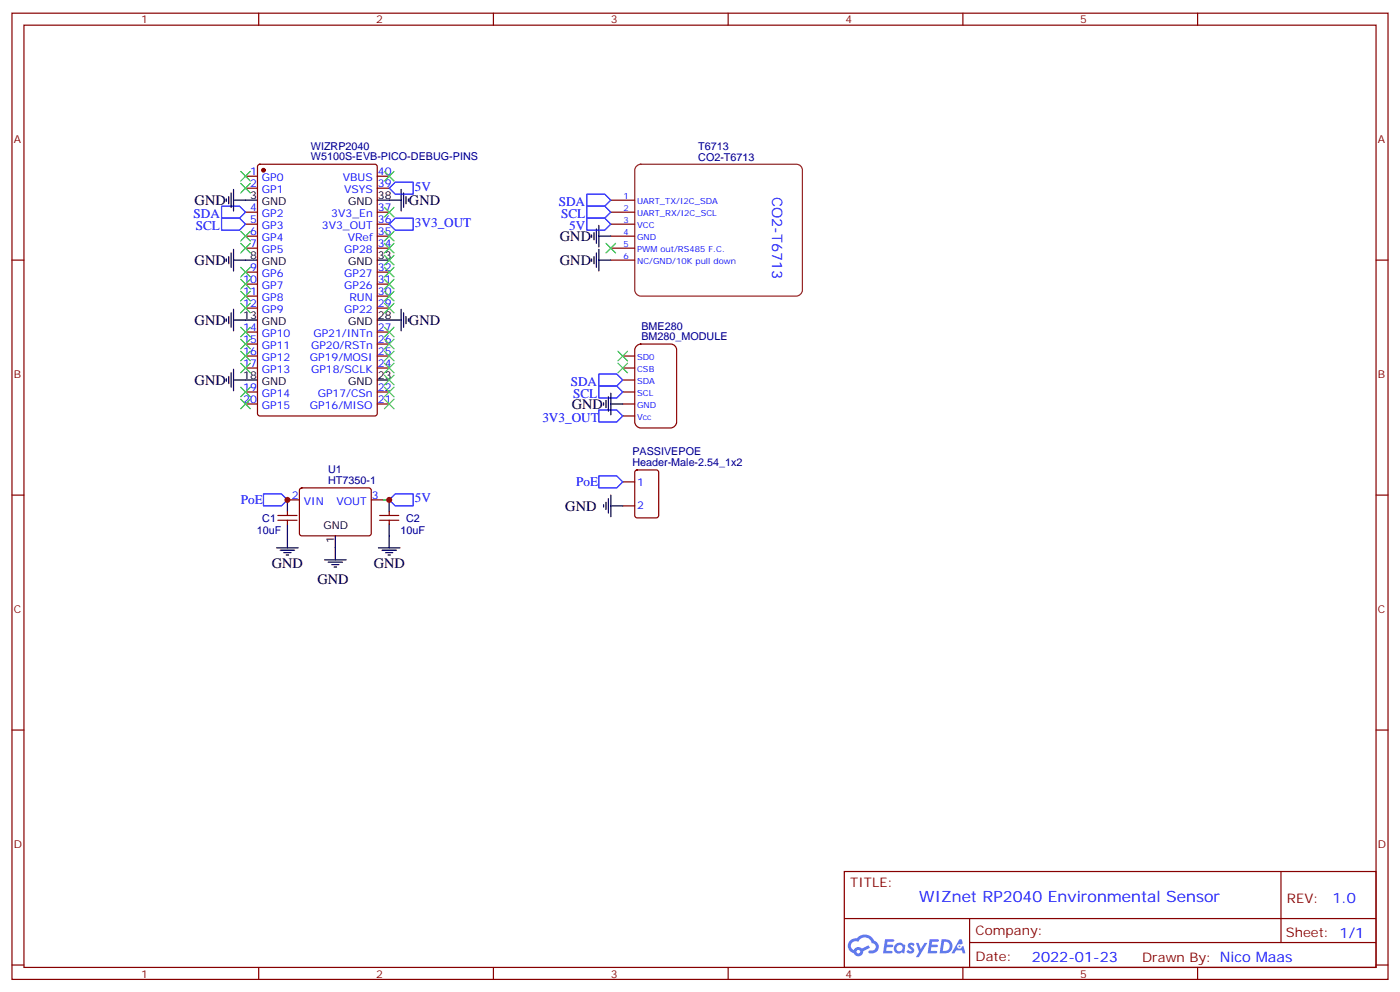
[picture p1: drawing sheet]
<svg xmlns="http://www.w3.org/2000/svg" width="412mm" height="292mm" viewBox="0 0 412 292" stroke-linecap="round" stroke-linejoin="round" font-family="sans-serif">
<g fill="none" stroke="#870000" stroke-width=".35">
<path d="M3.5 3.9h405.4v284.3h-405.4zM7.1 7.4h398.2v277.3h-398.2zM76.2 3.9v3.5M145.3 3.9v3.5M214.5 3.9v3.5M283.6 3.9v3.5M352.8 3.9v3.5M3.5 76.6h3.6M405.3 76.6h3.6M3.5 145.7h3.6M405.3 145.7h3.6M3.5 214.8h3.6"/>
<path d="M405.3 214.8h3.6M248.7 256.5h156.6v28.2h-156.6zM377.3 256.5v20.9M248.7 270.3h156.5M285.6 277.4h119.6M285.6 270.3v14.1M3.5 284h3.6M76.2 284.7v3.5M145.3 284.7v3.5M214.5 284.7v3.5M283.6 284.7v3.5M352.8 284.7v3.5"/>
<path d="M405.3 284h3.6"/>
</g>
<g fill="#5487ff">
<path d="M267.7 277.6a1.22 1.22 0 0 1 1.7 .3l-.4 .6a.47 .47 0 0 0-.3-.4 .47 .47 0 0 0-.5 .2l.1 .2a1.14 1.14 0 0 1 .8 1.8 1.14 1.14 0 0 1-1.9-.1l-.2-.1 .5-.6 .7 .4a.29 .29 0 0 0 .3-.2 .29 .29 0 0 0-.2-.3 1.04 1.04 0 0 1-.6-1.8z"/>
<path d="M260.7 276.4h2.4l.3 .2-.2 .5h-1.8l-.1 .9h1.5l.3 .4-.3 .3h-1.6l-.2 1.1 1.7 .1 .2 .3-.2 .3-2.6 .1z"/>
<path d="M273.8 276.4h2.4l.3 .2-.1 .5h-1.8l-.2 .9h1.6l.3 .4-.4 .3h-1.6l-.1 1.1 1.7 .1 .2 .3-.2 .3h-2.6z"/>
<path d="M282.6 276.4h.7l.3 1.3-.6 .3a.69 .69 0 0 0-1 .2 .69 .69 0 0 0 .4 1 .69 .69 0 0 0 .9-.6l.5-.3 .6 2.2h-.8l-.2-.8h-1.8l-.5 .8h-.8z"/>
<path d="M269.8 277.5h.8l.6 1.8 1.1-1.8h.9l-2.6 4.2h-.8l.9-1.6z"/>
<path d="M277.4 276.4l-.6 4.2h1.3a2.11 2.11 0 0 0 2.5-2.2 2.11 2.11 0 0 0-2.5-2zM278.1 277.1a1.39 1.39 0 0 1 1.7 1.5 1.39 1.39 0 0 1-1.8 1.2h-.3z"/>
<path d="M263.7 278a1.54 1.54 0 0 0-.1 2.2 1.54 1.54 0 0 0 2.2 .1l.6 .3 .3-2.3-.2-.3h-.4a1.49 1.49 0 0 0-2.4 0zM264 279a.94 .94 0 0 1 1.8 0 .94 .94 0 0 1-1.8 0z"/>
<path d="M250.4 276.8a2.18 2.18 0 0 0 1.1 3.7 1.44 1.44 0 0 0 1.6 .9 1.44 1.44 0 0 0 1.2-1.5l2-1-.5-.7-1.9 1a1.47 1.47 0 0 0-2.4 .4 1.39 1.39 0 0 1-.7-1.9 1.39 1.39 0 0 1 2-.5 2.12 2.12 0 0 1 2.2-1.3 2.12 2.12 0 0 1 1.9 1.7 1.14 1.14 0 0 1 1.1 1.4 1.14 1.14 0 0 1-1.7 .7 .43 .43 0 0 0-.5 .4 .43 .43 0 0 0 .4 .5 1.98 1.98 0 0 0 2.5-1.3 1.98 1.98 0 0 0-1.2-2.5 3.1 3.1 0 0 0-5.3-.7l-.9 .1zM252.3 280.1a.55 .55 0 0 1 1.1 0 .55 .55 0 0 1-1.1 0z"/>
<circle cx="282.6" cy="278.5" r=".26"/>
</g>
<g fill="none" stroke="#870000" stroke-width=".35">
<path d="M72.3 51.9h3.5M72.3 55.4h3.5M76.1 48.5l.5-.2h33.8l.7 .5v72.9l-.4 .7h-34.1l-.7-.4-.1-73zM111.1 51.9h3.6M111.1 55.4h3.6M179.9 58.9h7.1M72.3 62.4h3.5M72.3 66h3.5M72.3 69.5h3.5M72.3 73h3.5M111.1 62.4h3.6M111.1 66h3.6"/>
<path d="M111.1 69.5h3.6M111.1 73h3.6M179.9 62.4h7.1M179.9 66h7.1M179.9 69.5h7.1M179.9 73h7.1M179.9 76.6h7.1M72.3 80.1h3.5M72.3 83.6h3.5M72.3 87.1h3.5M72.3 90.7h3.5M72.3 97.7h3.5"/>
<path d="M111.1 80.1h3.6M111.1 83.6h3.6M111.1 87.1h3.6M111.1 90.7h3.6M111.1 97.7h3.6M72.3 101.2h3.5M72.3 104.8h3.5M72.3 108.3h3.5M72.3 115.4h3.5M72.3 118.9h3.5M111.1 101.2h3.6M111.1 104.8h3.6"/>
<path d="M111.1 108.3h3.6M111.1 115.4h3.6M111.1 118.9h3.6M183.4 104.8h3.6M183.4 108.3h3.6M183.4 115.4h3.6M183.4 118.9h3.6M183.4 111.8h3.6M187.6 101.8l1.1-.6h8.9a1.76 1.76 0 0 1 1.7 1.8v21.2a1.89 1.89 0 0 1-1.7 1.7h-8.9a1.89 1.89 0 0 1-1.7-1.7v-21.2zM183.4 122.4h3.6M187.2 138.5l.5-.2h5.6l.7 .4v13l-.4 .6-5.9 .1-.7-.5v-12.9zM81.8 151.7h5.7"/>
<path d="M81.8 153.1h5.7M84.7 150.6v1.1M84.7 153.1v1.1M84.7 147.1h3.5M88.4 143.8l.5-.2h20l.5 .7-.1 13-.6 .4-20.1-.1-.4-.6v-12.7zM109.4 147.1h3.5M111.8 151.7h5.7M111.8 153.1h5.7M114.7 150.6v1.1M114.7 153.1v1.1M183.4 141.8h3.6M183.4 148.9h3.6"/>
</g>
<circle cx="77.6" cy="50.1" r=".53" fill="#870000" stroke="#870000" stroke-width=".35"/>
<g fill="none" stroke="#000" stroke-width=".35">
<path d="M66.7 58.6v.7M67.4 57.9v2.1M68.1 56.8v4.2M68.8 58.9h7M68.8 55.7v6.4M111.1 58.9h7.1M118.2 55.7v6.4M118.9 56.8v4.2M119.6 57.9v2.1M120.3 58.6v.7M66.7 76.2v.7M67.4 75.5v2.1"/>
<path d="M68.1 74.4v4.3M68.8 76.6h7M68.8 73.4v6.3M111.1 76.6h3.6M174.3 69.1v.7M174.3 76.2v.7M175 68.4v2.2M175 75.5v2.1M175.7 67.4v4.2M175.7 74.4v4.3M176.4 76.6h3.5M176.4 69.5h3.5"/>
<path d="M176.4 66.3v6.4M176.4 73.4v6.3M66.7 93.8v.7M67.4 93.1v2.1M68.1 92.1v4.2M68.8 94.2h7M68.8 91v6.4M111.1 94.2h7.1M118.2 91v6.4M118.9 92.1v4.2M119.6 93.1v2.1M120.3 93.8v.7"/>
<path d="M66.7 111.5v.7M67.4 110.8v2.1M68.1 109.7v4.2M68.8 111.8h7M68.8 108.7v6.3M111.1 111.8h3.6M177.8 118.5v.7M178.5 117.8v2.1M179.2 116.8v4.2M179.9 118.9h3.5M179.9 115.7v6.4M84.7 147.1v3.5"/>
<path d="M84.7 154.2v7M98.8 157.7v7M114.7 147.1v3.5M114.7 154.2v7M177.8 148.5v.7M178.5 147.8v2.1M179.2 146.8v4.2M179.9 145.7v6.3M179.9 148.9h3.5M81.5 161.2h6.3M82.5 161.9h4.3M83.6 162.6h2.1"/>
<path d="M84.3 163.3h.7M95.6 164.7h6.4M96.7 165.5h4.2M97.7 166.2h2.1M98.4 166.9h.7M111.5 161.2h6.3M112.5 161.9h4.3M113.6 162.6h2.1M114.3 163.3h.7"/>
</g>
<path d="M187.6 48.8l1.1-.5h45.9a1.76 1.76 0 0 1 1.8 1.8v35.3a1.89 1.89 0 0 1-1.8 1.7h-45.9a1.89 1.89 0 0 1-1.7-1.7v-35.3z" fill="none" stroke="#8c2424" stroke-width=".35"/>
<g fill="none" stroke="#00f" stroke-width=".35">
<path d="M116.4 53.6h5.3v3.6h-5.3l-1.7-1.8zM172.9 57.2h5.3l1.7 1.7-1.7 1.8h-5.3zM65.3 60.7h5.3l1.7 1.7-1.7 1.8h-5.3zM65.3 64.2h5.3l1.7 1.8-1.7 1.7h-5.3zM114.7 66l1.7-1.8h5.3v3.5h-5.3zM172.9 60.7h5.3l1.7 1.7-1.7 1.8h-5.3zM172.9 64.2h5.3l1.7 1.8-1.7 1.7h-5.3zM176.4 113.6h5.3l1.7 1.8-1.7 1.7h-5.3zM176.4 110.1h5.3l1.7 1.7-1.7 1.8h-5.3zM176.4 120.6h5.3l1.7 1.8-1.7 1.8h-5.3zM77.6 145.3h5.3l1.8 1.8-1.8 1.8h-5.3zM114.7 147.1l1.7-1.8h5.3v3.6h-5.3z"/>
<path d="M176.4 140.1h5.3l1.7 1.7-1.7 1.8h-5.3z"/>
</g>
<g fill="none" stroke="#3c3" stroke-width=".35">
<path d="M70.9 54l2.8 2.8M70.9 50.4l2.8 2.9M73.7 54l-2.8 2.8M73.7 50.4l-2.8 2.9M113.2 50.4l2.9 2.9M116.1 50.4l-2.9 2.9M70.9 78.7l2.8 2.8M70.9 71.6l2.8 2.8M70.9 68.1l2.8 2.8M73.7 78.7l-2.8 2.8M73.7 71.6l-2.8 2.8M73.7 68.1l-2.8 2.8"/>
<path d="M113.2 78.7l2.9 2.8M113.2 75.1l2.9 2.9M113.2 71.6l2.9 2.8M113.2 68.1l2.9 2.8M113.2 61l2.9 2.9M116.1 78.7l-2.9 2.8M116.1 75.1l-2.9 2.9M116.1 71.6l-2.9 2.8M116.1 68.1l-2.9 2.8M116.1 61l-2.9 2.9M178.5 71.6l2.8 2.8M181.3 71.6l-2.8 2.8"/>
<path d="M70.9 99.8l2.8 2.9M70.9 96.3l2.8 2.8M70.9 89.3l2.8 2.8M70.9 85.7l2.8 2.8M70.9 82.2l2.8 2.8M73.7 99.8l-2.8 2.9M73.7 96.3l-2.8 2.8M73.7 89.3l-2.8 2.8M73.7 85.7l-2.8 2.8M73.7 82.2l-2.8 2.8M113.2 99.8l2.9 2.9M113.2 96.3l2.9 2.8"/>
<path d="M113.2 89.3l2.9 2.8M113.2 85.7l2.9 2.8M113.2 82.2l2.9 2.8M116.1 99.8l-2.9 2.9M116.1 96.3l-2.9 2.8M116.1 89.3l-2.9 2.8M116.1 85.7l-2.9 2.8M116.1 82.2l-2.9 2.8M70.9 117.5l2.8 2.8M70.9 113.9l2.8 2.9M70.9 106.9l2.8 2.8M70.9 103.4l2.8 2.8"/>
<path d="M73.7 117.5l-2.8 2.8M73.7 113.9l-2.8 2.9M73.7 106.9l-2.8 2.8M73.7 103.4l-2.8 2.8M113.2 117.5l2.9 2.8M113.2 113.9l2.9 2.9M113.2 110.4l2.9 2.8M113.2 106.9l2.9 2.8M113.2 103.4l2.9 2.8M116.1 117.5l-2.9 2.8M116.1 113.9l-2.9 2.9M116.1 110.4l-2.9 2.8"/>
<path d="M116.1 106.9l-2.9 2.8M116.1 103.4l-2.9 2.8M182 106.9l2.9 2.8M182 103.4l2.9 2.8M184.9 106.9l-2.9 2.8M184.9 103.4l-2.9 2.8"/>
</g>
<path d="M112.9 147.1h1.8" fill="none" stroke="#008700" stroke-width=".35"/>
<g fill="#c00">
<circle cx="114.7" cy="147.1" r=".88"/>
<circle cx="84.7" cy="147.1" r=".88"/>
</g>
<text font-size="4.6" fill="#00f" x="270.8" y="265.5">WIZnet RP2040 Environmental Sensor</text>
<g font-size="4.2" fill="#00f">
<text x="227.5" y="57.9" transform="rotate(90 227.5 57.9)">CO2-T6713</text>
<text x="392.5" y="265.7">1.0</text>
<text x="304" y="283.1">2022-01-23</text>
</g>
<g font-size="4.2">
<text x="57.3" y="60.3">GND</text>
<text x="120.5" y="60.3">GND</text>
<text x="164.9" y="70.9">GND</text>
<text x="57.3" y="78">GND</text>
<text x="164.9" y="77.9">GND</text>
<text x="57.3" y="95.6">GND</text>
<text x="120.5" y="95.6">GND</text>
<text x="57.3" y="113.3">GND</text>
<text x="168.5" y="120.3">GND</text>
<text x="166.5" y="150.3">GND</text>
<text x="80.1" y="167.3">GND</text>
<text x="110.1" y="167.3">GND</text>
<text x="93.5" y="171.8">GND</text>
</g>
<g font-size="3.9" fill="#00f">
<text x="122.2" y="56.1">5V</text>
<text x="57" y="64.2">SDA</text>
<text x="164.6" y="60.7">SDA</text>
<text x="165.3" y="64.2">SCL</text>
<text x="57.7" y="67.7">SCL</text>
<text x="122.2" y="66.7">3V3_OUT</text>
<text x="167.7" y="67.7">5V</text>
<text x="168.1" y="113.6">SDA</text>
<text x="168.8" y="117.1">SCL</text>
<text x="159.8" y="124.2">3V3_OUT</text>
<text x="169.7" y="143.1">PoE</text>
<text x="71" y="148.3">PoE</text>
<text x="122.2" y="147.8">5V</text>
</g>
<g font-size="3.9" fill="#800">
<text x="250.5" y="261.1">TITLE:</text>
<text x="379.1" y="265.7">REV:</text>
<text x="287.4" y="275.3">Company:</text>
<text x="378.7" y="275.9">Sheet: 1/1</text>
<text x="287.4" y="282.9">Date:</text>
<text x="336.4" y="283">Drawn By: Nico Maas</text>
</g>
<g font-size="3.2" fill="#800">
<text x="41.6" y="6.9">1</text>
<text x="110.8" y="6.9">2</text>
<text x="179.9" y="6.9">3</text>
<text x="249.1" y="6.9">4</text>
<text x="318.2" y="6.9">5</text>
<text x="4.1" y="42">A</text>
<text x="405.9" y="42">A</text>
<text x="4.1" y="111.1">B</text>
<text x="405.9" y="111.1">B</text>
<text x="4.1" y="180.3">C</text>
<text x="405.9" y="180.3">C</text>
<text x="4.1" y="249.4">D</text>
<text x="405.9" y="249.4">D</text>
<text x="41.6" y="287.7">1</text>
<text x="110.8" y="287.7">2</text>
<text x="179.9" y="287.7">3</text>
<text x="249.1" y="287.7">4</text>
<text x="318.2" y="287.7">5</text>
</g>
<g font-size="3.2" fill="#000080">
<text x="91.6" y="47.2">W5100S-EVB-PICO-DEBUG-PINS</text>
<text x="91.6" y="44.1">WIZRP2040</text>
<text x="205.7" y="47.3">CO2-T6713</text>
<text x="205.7" y="44">T6713</text>
<text x="188.9" y="100.2">BM280_MODULE</text>
<text x="188.9" y="97">BME280</text>
<text x="186.3" y="137.2">Header-Male-2.54_1x2</text>
<text x="186.3" y="134">PASSIVEPOE</text>
<text x="96.7" y="142.3">HT7350-1</text>
<text x="96.7" y="139.2">U1</text>
<text x="77.3" y="153.6">C1</text>
<text x="119.6" y="153.6">C2</text>
<text x="75.6" y="157.1">10uF</text>
<text x="118" y="157.1">10uF</text>
</g>
<g font-size="3.2" fill="#00f">
<text x="73.7" y="51.5">1</text>
<text x="77.2" y="53.3">GP0</text>
<text x="101" y="53.3">VBUS</text>
<text x="111.3" y="51.5">40</text>
<text x="73.7" y="55">2</text>
<text x="77.2" y="56.8">GP1</text>
<text x="101.4" y="56.8">VSYS</text>
<text x="111.3" y="55">39</text>
<text x="73.7" y="62.1">4</text>
<text x="73.7" y="65.6">5</text>
<text x="77.2" y="63.9">GP2</text>
<text x="97.6" y="63.9">3V3_En</text>
<text x="111.3" y="65.6">36</text>
<text x="111.3" y="62.1">37</text>
<text x="73.7" y="69.1">6</text>
<text x="77.2" y="67.4">GP3</text>
<text x="77.2" y="70.9">GP4</text>
<text x="94.8" y="67.4">3V3_OUT</text>
<text x="102.4" y="70.9">VRef</text>
<text x="111.3" y="69.1">35</text>
<text x="73.7" y="72.7">7</text>
<text x="77.2" y="74.4">GP5</text>
<text x="101.4" y="74.4">GP28</text>
<text x="111.3" y="72.7">34</text>
<text x="71.6" y="83.3">10</text>
<text x="73.7" y="79.7">9</text>
<text x="77.2" y="81.5">GP6</text>
<text x="101.4" y="81.5">GP27</text>
<text x="111.3" y="83.3">31</text>
<text x="111.3" y="79.7">32</text>
<text x="71.6" y="86.8">11</text>
<text x="77.2" y="85">GP7</text>
<text x="77.2" y="88.5">GP8</text>
<text x="101.4" y="85">GP26</text>
<text x="102.9" y="88.5">RUN</text>
<text x="111.3" y="86.8">30</text>
<text x="71.6" y="90.3">12</text>
<text x="77.2" y="92.1">GP9</text>
<text x="101.4" y="92.1">GP22</text>
<text x="111.3" y="90.3">29</text>
<text x="71.6" y="97.4">14</text>
<text x="71.6" y="100.9">15</text>
<text x="77.2" y="99.1">GP10</text>
<text x="92.3" y="99.1">GP21/INTn</text>
<text x="111.3" y="100.9">26</text>
<text x="111.3" y="97.4">27</text>
<text x="71.6" y="104.4">16</text>
<text x="71.6" y="107.9">17</text>
<text x="77.2" y="102.7">GP11</text>
<text x="77.2" y="106.2">GP12</text>
<text x="91.3" y="106.2">GP19/MOSI</text>
<text x="91.6" y="102.7">GP20/RSTn</text>
<text x="111.3" y="107.9">24</text>
<text x="111.3" y="104.4">25</text>
<text x="77.2" y="109.7">GP13</text>
<text x="91.6" y="109.7">GP18/SCLK</text>
<text x="71.6" y="115">19</text>
<text x="71.6" y="118.5">20</text>
<text x="77.2" y="116.8">GP14</text>
<text x="93.6" y="116.8">GP17/CSn</text>
<text x="111.3" y="118.5">21</text>
<text x="111.3" y="115">22</text>
<text x="77.2" y="120.3">GP15</text>
<text x="91.3" y="120.3">GP16/MISO</text>
<text x="187.7" y="142.9">1</text>
<text x="86" y="146.8">2</text>
<text x="89.5" y="148.5">VIN</text>
<text x="99.1" y="148.5">VOUT</text>
<text x="109.5" y="146.8">3</text>
<text x="187.7" y="149.9">2</text>
</g>
<g font-size="3.2">
<text x="73.7" y="58.6">3</text>
<text x="111.3" y="58.6">38</text>
<text x="77.2" y="60.3">GND</text>
<text x="102.5" y="60.3">GND</text>
<text x="73.7" y="76.2">8</text>
<text x="77.2" y="78">GND</text>
<text x="102.5" y="78">GND</text>
<text x="111.3" y="76.2">33</text>
<text x="71.6" y="93.8">13</text>
<text x="77.2" y="95.6">GND</text>
<text x="102.5" y="95.6">GND</text>
<text x="111.3" y="93.8">28</text>
<text x="71.6" y="111.5">18</text>
<text x="77.2" y="113.2">GND</text>
<text x="102.5" y="113.2">GND</text>
<text x="111.3" y="111.5">23</text>
<text x="95.2" y="155.7">GND</text>
<text x="98.4" y="159.9" transform="rotate(-90 98.4 159.9)">1</text>
</g>
<g font-size="2.5" fill="#00f">
<text x="183.6" y="58.6">1</text>
<text x="187.7" y="60">UART_TX/I2C_SDA</text>
<text x="183.6" y="62.1">2</text>
<text x="183.6" y="65.6">3</text>
<text x="187.7" y="63.5">UART_RX/I2C_SCL</text>
<text x="183.6" y="69.1">4</text>
<text x="187.7" y="67">VCC</text>
<text x="187.7" y="70.6">GND</text>
<text x="183.6" y="72.7">5</text>
<text x="183.6" y="76.2">6</text>
<text x="187.7" y="74.1">PWM out/RS485 F.C.</text>
<text x="187.7" y="77.6">NC/GND/10K pull down</text>
<text x="187.7" y="105.8">SD0</text>
<text x="187.7" y="112.9">SDA</text>
<text x="187.7" y="109.4">CSB</text>
<text x="187.7" y="119.9">GND</text>
<text x="187.7" y="116.4">SCL</text>
<text x="187.7" y="123.5">Vcc</text>
</g>
</svg>
